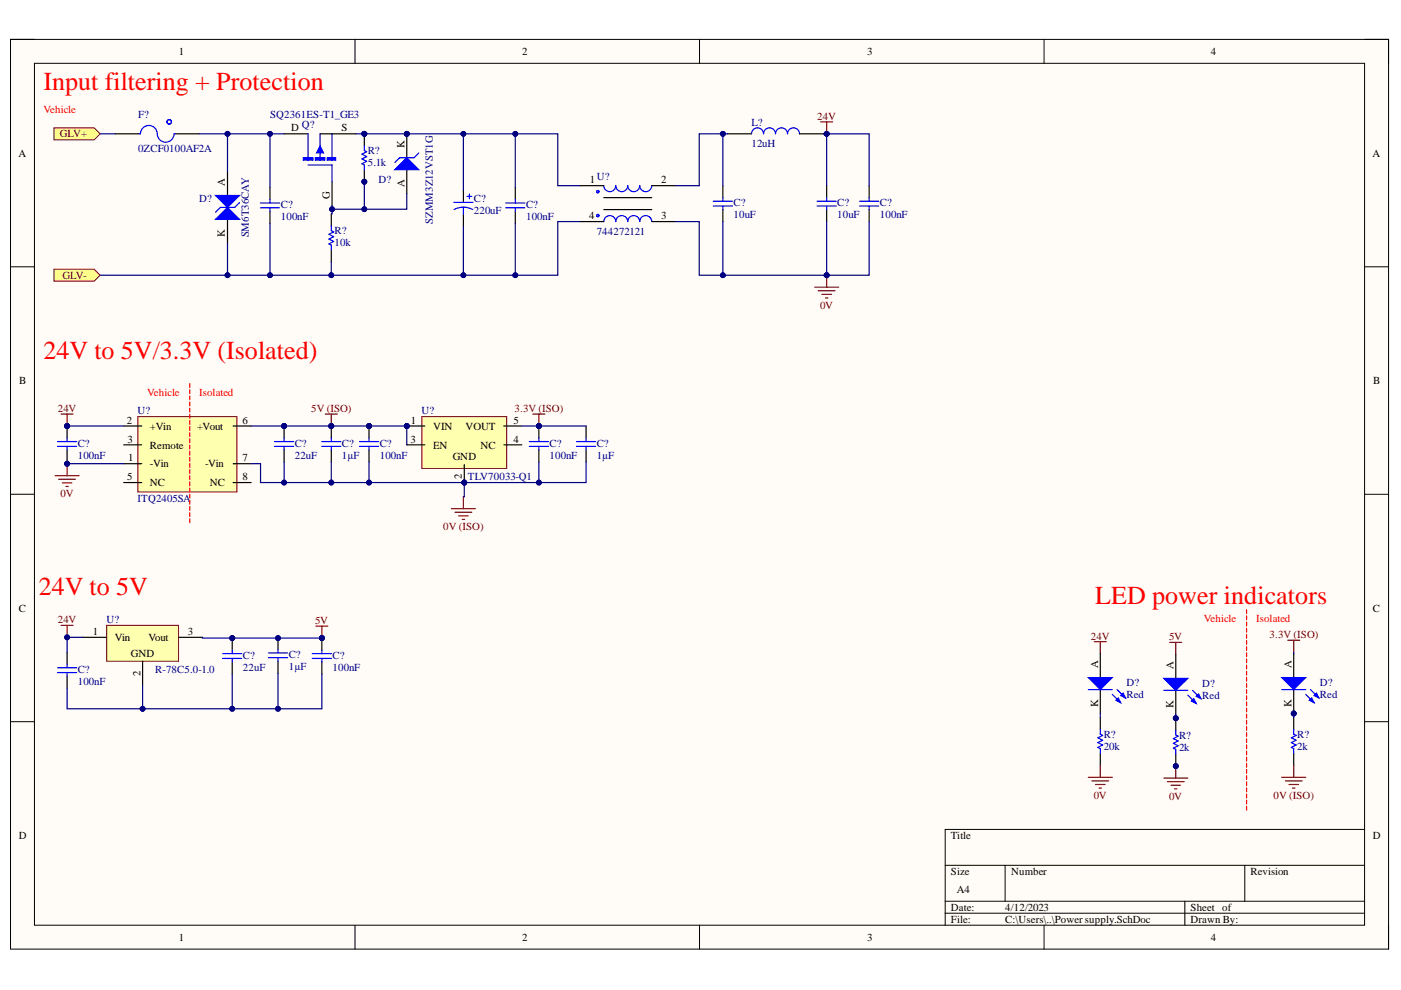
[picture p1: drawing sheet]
<svg xmlns="http://www.w3.org/2000/svg" width="297mm" height="210mm" viewBox="0 0 297 210" stroke-linecap="round" stroke-linejoin="round" font-family="sans-serif">
<path d="M2.2 8.4h292.2v192.8h-292.2z" fill-rule="evenodd" fill="#fffcf8"/>
<path d="M2.2 8.4h292.2v192.8h-292.2z" fill="none" stroke="#000" stroke-width=".21"/>
<path d="M7.3 13.4h282v182.8h-282z" fill-rule="evenodd" fill="#fffcf8"/>
<g fill="none" stroke="#000" stroke-width=".21">
<path d="M2.2 8.3h5.1M7.3 13.4h282v182.8h-282zM75.3 8.3v5.1M148.3 8.3v5.1M221.4 8.4v5M289.3 8.4h5.1v5M2.2 56.6h5.1M289.3 56.6h5.1M2.2 104.8h5.1M289.3 104.8h5.1M2.2 153h5.1M289.3 153h5.1"/>
<path d="M289.3 175.9h-88.9v20.3M75.3 196.2v5M148.3 196.2v5M200.4 183.5h88.9M200.4 191.1h88.9M200.4 193.6h88.9M213.1 183.5v7.6M221.4 196.2v5M251.2 191.1v5.1M263.9 183.5v7.6M294.4 196.2v5"/>
</g>
<path d="M60.2 95.4v2.5M70.2 95.4v2.5M78.2 95.4v2.5M114.3 95.4v2.5M124.3 90.3v2.6M124.3 95.4v2.5" fill="none" stroke="#000" stroke-width=".25"/>
<g fill="none" stroke="#00f" stroke-width=".25">
<path d="M58.2 93.6h4.1M58.2 94.6h4.1M60.2 94.6v.8M68.2 93.6h4.1M68.2 94.6h4.1M70.2 94.6v.8M76.2 93.6h4.1M76.2 94.6h4.1M78.2 94.6v.8M112.2 93.6h4.1M112.2 94.6h4.1M114.3 94.6v.8"/>
<path d="M122.2 93.6h4.1M122.2 94.6h4.1M124.3 92.9v.7M124.3 94.6v.8"/>
</g>
<path d="M69 87.8h2.5M70.2 87.8v2.5M113 87.8h2.5M114.3 87.8v2.5M95.7 107.9h5.1M96.5 108.6h3.5M97.2 109.4h2.1M98 110.1h.5M98.2 105.3v2.6" fill="none" stroke="#800000" stroke-width=".25"/>
<path d="M89.4 88.3h18v11h-18z" fill-rule="evenodd" fill="#ffffb0"/>
<path d="M89.4 88.3h18v11h-18z" fill="none" stroke="#800000" stroke-width=".21"/>
<path d="M86.2 94.3h3.9M86.2 90.3h3.9M106.8 94.3h3.8M106.8 90.3h3.8" fill="none" stroke="#000" stroke-width=".25"/>
<path d="M29.2 88.3h21v16h-21z" fill-rule="evenodd" fill="#ffffb0"/>
<path d="M29.2 88.3h21v16h-21z" fill="none" stroke="#800000" stroke-width=".21"/>
<path d="M48.2 36.4v5M48.2 46.5v5.1M26.2 98.3h3.8M26.2 90.3h3.8M26.2 94.3h3.8M49.4 98.3h3.8M49.4 90.3h3.8M26.2 102.3h3.8M49.4 102.3h3.8" fill="none" stroke="#000" stroke-width=".25"/>
<path d="M45.7 41.4h5.1l-2.6 2.6z" fill="#00f"/>
<path d="M45.7 41.4h5.1l-2.6 2.6zM50.8 43l-1 1h-3.1l-1 1" fill="none" stroke="#00f" stroke-width=".25"/>
<path d="M45.7 46.5l2.5-2.5 2.6 2.5z" fill="#00f"/>
<path d="M45.7 46.5l2.5-2.5 2.6 2.5z" fill="none" stroke="#00f" stroke-width=".25"/>
<path d="M11.4 27.1h8.6l1.2 1.3-1.2 1.2h-8.6z" fill-rule="evenodd" fill="#ffff80"/>
<path d="M11.4 27.1h8.6l1.2 1.3-1.2 1.2h-8.6z" fill="none" stroke="#800000" stroke-width=".21"/>
<path d="M11.4 57.1h8.6l1.2 1.3-1.2 1.2h-8.6z" fill-rule="evenodd" fill="#ffff80"/>
<path d="M11.4 57.1h8.6l1.2 1.3-1.2 1.2h-8.6z" fill="none" stroke="#800000" stroke-width=".21"/>
<path d="M24.5 28.4h5M37.2 28.4h5M57.2 39.7v2.6M60.2 28.4h5.1M70.4 28.4h5.1M70.4 38.5v5.1M57.2 44.8v2.6" fill="none" stroke="#000" stroke-width=".25"/>
<g fill="none" stroke="#00f" stroke-width=".25">
<path d="M29.5 28.4h.3M29.8 28.3a1.78 1.78 0 0 1 1.8-1.7 1.78 1.78 0 0 1 1.7 1.8 1.78 1.78 0 0 0 1.8 1.8 1.78 1.78 0 0 0 1.8-1.8M36.9 28.4h.3M65.3 35h5.1v3.5M65.3 28.4v5.6M67.9 28.4v5.6M70.4 28.4v5.6M55.2 43h4.1M55.2 44.1h4.1M57.2 42.3v.7M57.2 44.1v.7"/>
<circle cx="35.9" cy="25.8" r=".48"/>
</g>
<path d="M69.4 33.5h1.8v.5h-1.8z" fill-rule="evenodd" fill="#00f"/>
<path d="M69.4 33.5h1.8v.5h-1.8z" fill="none" stroke="#00f" stroke-width=".25"/>
<path d="M67.9 28.4h2.5" fill="none" stroke="#000" stroke-width=".25"/>
<path d="M67.9 30.9l.7 1.5h-1.5z" fill="#00f"/>
<path d="M67.9 30.9l.7 1.5h-1.5z" fill="none" stroke="#00f" stroke-width=".21"/>
<path d="M66.8 33.5h2.1v.5h-2.1z" fill-rule="evenodd" fill="#00f"/>
<path d="M66.8 33.5h2.1v.5h-2.1z" fill="none" stroke="#00f" stroke-width=".25"/>
<path d="M64.3 33.5h2v.5h-2z" fill-rule="evenodd" fill="#00f"/>
<path d="M64.3 33.5h2v.5h-2zM70.2 47.9v1l.6 .3-1.1 .5 1.1 .5-1.1 .5 1.1 .5-1.1 .5 .5 .3v1" fill="none" stroke="#00f" stroke-width=".25"/>
<path d="M70.2 53v2.5" fill="none" stroke="#000" stroke-width=".25"/>
<circle cx="77.2" cy="38.5" r=".51" fill="#000080"/>
<circle cx="77.2" cy="38.5" r=".51" fill="none" stroke="#000080" stroke-width=".21"/>
<path d="M77.2 36v2.5" fill="none" stroke="#000" stroke-width=".25"/>
<circle cx="77.2" cy="38.5" r=".51" fill="#000080"/>
<circle cx="77.2" cy="38.5" r=".51" fill="none" stroke="#000080" stroke-width=".21"/>
<path d="M77.2 30.9v1l.5 .3-1 .5 1 .5-1 .5 1 .5-1 .5 .5 .3v1" fill="none" stroke="#00f" stroke-width=".25"/>
<path d="M86.2 36v5.1" fill="none" stroke="#000" stroke-width=".25"/>
<path d="M83.7 36l2.5-2.5 2.6 2.5z" fill="#00f"/>
<g fill="none" stroke="#00f" stroke-width=".25">
<path d="M83.7 36l2.5-2.5 2.6 2.5zM84.7 33.5l-1 1M88.8 32.4l-1 1.1M128 39.4a1.27 1.27 0 0 0 1.3 1.2 1.27 1.27 0 0 0 1.3-1.2 1.27 1.27 0 0 0 1.2 1.2 1.27 1.27 0 0 0 1.3-1.2 1.27 1.27 0 0 0 1.3 1.2 1.27 1.27 0 0 0 1.2-1.2 1.27 1.27 0 0 0 1.3 1.2 1.27 1.27 0 0 0 1.3-1.2M159.3 28.4a1.27 1.27 0 0 1 1.3-1.3 1.27 1.27 0 0 1 1.3 1.3 1.27 1.27 0 0 1 1.3-1.3 1.27 1.27 0 0 1 1.2 1.3 1.27 1.27 0 0 1 1.3-1.3 1.27 1.27 0 0 1 1.3 1.3 1.27 1.27 0 0 1 1.2-1.3 1.27 1.27 0 0 1 1.3 1.3M96.2 42.9h4.1M98.2 43.9l1.3 .2 .7 .3M98.2 43.9l-1.2 .2-.7 .3M98.2 43.9v1.5M99 41.6h1M99.5 41.1v1M107.2 43h4.1"/>
<path d="M107.2 44.1h4.1M109.3 42.3v.7M109.3 44.1v.7M128 47a1.27 1.27 0 0 1 1.3-1.3 1.27 1.27 0 0 1 1.3 1.3 1.27 1.27 0 0 1 1.2-1.3 1.27 1.27 0 0 1 1.3 1.3 1.27 1.27 0 0 1 1.3-1.3 1.27 1.27 0 0 1 1.2 1.3 1.27 1.27 0 0 1 1.3-1.3 1.27 1.27 0 0 1 1.3 1.3M151.2 42.7h4.1M151.2 43.7h4.1M153.3 41.9v.8M153.3 43.7v.7M173.2 42.7h4.1M173.2 43.7h4.1M175.3 41.9v.8M175.3 43.7v.7"/>
<circle cx="126.7" cy="40.6" r=".24"/>
<circle cx="126.7" cy="45.7" r=".24"/>
</g>
<g fill="none" stroke="#000" stroke-width=".25">
<path d="M109.3 39.7v2.6M122.9 39.4h5.1M138.2 39.4h5.1M153.3 39.4v2.5M154.3 28.4h5M169.5 28.4h5.1M175.3 39.4v2.5M98.2 40.4v2.5M98.2 45.4v2.6M109.3 44.8v2.6M122.9 47h5.1M128 41.9h10.2"/>
<path d="M128 44.4h10.2M138.2 47h5.1M153.3 44.4v2.6M175.3 44.4v2.6"/>
</g>
<path d="M174 25.8h2.5M175.3 25.8v2.6" fill="none" stroke="#800000" stroke-width=".25"/>
<circle cx="175.3" cy="28.4" r=".51" fill="#000080"/>
<circle cx="175.3" cy="28.4" r=".51" fill="none" stroke="#000080" stroke-width=".21"/>
<path d="M175.3 58.4v2.5M172.7 60.9h5.1M173.5 61.7h3.5M174.3 62.4h2M175 63.2h.5" fill="none" stroke="#800000" stroke-width=".25"/>
<circle cx="175.3" cy="58.4" r=".51" fill="#000080"/>
<circle cx="175.3" cy="58.4" r=".51" fill="none" stroke="#000080" stroke-width=".21"/>
<path d="M14.2 98.3v2.6M11.7 100.9h5.1M12.4 101.6h3.6M13.2 102.4h2M14 103.1h.5" fill="none" stroke="#800000" stroke-width=".25"/>
<circle cx="14.2" cy="98.3" r=".51" fill="#000080"/>
<circle cx="14.2" cy="98.3" r=".51" fill="none" stroke="#000080" stroke-width=".21"/>
<path d="M184.3 39.4v2.5M184.3 44.4v2.6M14.2 95.4v2.5M233.3 138.6v5.1M233.3 146.2v5.1M233.3 152.1v2.6M233.3 159.7v2.6M274.3 159.7v2.6" fill="none" stroke="#000" stroke-width=".25"/>
<path d="M182.2 42.7h4.1M182.2 43.7h4.1M184.3 41.9v.8M184.3 43.7v.7M12.2 93.6h4.1M12.2 94.6h4.1M14.2 94.6v.8M233.3 154.7v1l.5 .2-1 .5 1 .5-1 .6 1 .5-1 .5 .5 .2v1M274.3 154.7v1l.5 .2-1 .5 1 .5-1 .6 1 .5-1 .5 .5 .2v1" fill="none" stroke="#00f" stroke-width=".25"/>
<g fill="none" stroke="#f00" stroke-width=".25">
<path d="M40.2 81.3v.8M40.2 82.6v.8M40.2 83.9v.9M40.2 85.2v.9M40.2 86.5v.9M40.2 87.8v.9M40.2 89.2v.8M40.2 90.5v.8M40.2 91.8v.8M40.2 93.1v.8M40.2 94.4v.8M40.2 95.7v.8"/>
<path d="M40.2 97v.8M40.2 98.3v.8M40.2 99.6v.8M40.2 100.9v.8M40.2 102.2v.8M40.2 103.5v.8M40.2 104.8v.8M40.2 106.1v.8M40.2 107.4v.8M40.2 108.7v.8M40.2 110v.8M264.3 129.3v.8"/>
<path d="M264.3 130.6v.8M264.3 131.9v.8M264.3 133.2v.8M264.3 134.5v.8M264.3 135.8v.8M264.3 137.1v.8M264.3 138.4v.8M264.3 139.7v.8M264.3 141v.8M264.3 142.3v.8M264.3 143.6v.8M264.3 144.9v.8"/>
<path d="M264.3 146.2v.8M264.3 147.5v.8M264.3 148.8v.8M264.3 150.1v.8M264.3 151.4v.8M264.3 152.7v.8M264.3 154v.8M264.3 155.3v.9M264.3 156.6v.9M264.3 157.9v.9M264.3 159.2v.9M264.3 160.5v.9"/>
<path d="M264.3 161.8v.9M264.3 163.1v.9M264.3 164.5v.8M264.3 165.8v.8M264.3 167.1v.8M264.3 168.4v.8M264.3 169.7v.8M264.3 171v.8"/>
</g>
<g fill="none" stroke="#800000" stroke-width=".25">
<path d="M232 136h2.5M233.3 136v2.6M273 135.8h2.6M274.3 135.8v2.5M230.7 164.8h5.1M231.5 165.6h3.6M232.3 166.3h2M233 167.1h.5M233.3 162.3v2.5M271.7 164.8h5.1M272.5 165.6h3.6M273.3 166.3h2"/>
<path d="M274 167.1h.6M274.3 162.3v2.5"/>
</g>
<path d="M230.7 143.7h5.1l-2.5 2.5z" fill="#00f"/>
<path d="M230.7 143.7h5.1l-2.5 2.5zM235.8 147.2l1.8 1.8M236.8 146.2l1.8 1.8" fill="none" stroke="#00f" stroke-width=".25"/>
<path d="M236.6 148.5l.5-.5 .5 1z" fill="#00f"/>
<path d="M236.6 148.5l.5-.5 .5 1z" fill="none" stroke="#00f" stroke-width=".25"/>
<path d="M237.6 147.5l.5-.5 .5 1z" fill="#00f"/>
<path d="M230.7 146.2h5.1M237.6 147.5l.5-.5 .5 1z" fill="none" stroke="#00f" stroke-width=".25"/>
<path d="M274.3 138.6v5.1M274.3 146.2v5.1" fill="none" stroke="#000" stroke-width=".25"/>
<path d="M271.7 143.7h5.1l-2.5 2.5z" fill="#00f"/>
<path d="M271.7 143.7h5.1l-2.5 2.5zM276.8 147.2l1.8 1.8M277.8 146.2l1.8 1.8" fill="none" stroke="#00f" stroke-width=".25"/>
<path d="M277.6 148.5l.5-.5 .5 1z" fill="#00f"/>
<path d="M277.6 148.5l.5-.5 .5 1z" fill="none" stroke="#00f" stroke-width=".25"/>
<path d="M278.6 147.5l.5-.5 .5 1z" fill="#00f"/>
<path d="M271.7 146.2h5.1M278.6 147.5l.5-.5 .5 1z" fill="none" stroke="#00f" stroke-width=".25"/>
<circle cx="49.2" cy="135.3" r=".51" fill="#000080"/>
<circle cx="49.2" cy="135.3" r=".51" fill="none" stroke="#000080" stroke-width=".21"/>
<path d="M49.2 135.3v2.5M49.2 140.4v2.5" fill="none" stroke="#000" stroke-width=".25"/>
<circle cx="49.2" cy="135.3" r=".51" fill="#000080"/>
<circle cx="49.2" cy="135.3" r=".51" fill="none" stroke="#000080" stroke-width=".21"/>
<path d="M47.2 138.6h4.1M47.2 139.6h4.1M49.2 137.8v.8M49.2 139.6v.8M56.9 138.4h4.1M56.9 139.4h4.1M58.9 137.7v.7M58.9 139.4v.8" fill="none" stroke="#00f" stroke-width=".25"/>
<path d="M58.9 135.1v2.6M58.9 140.2v2.5" fill="none" stroke="#000" stroke-width=".25"/>
<circle cx="68.2" cy="135.3" r=".51" fill="#000080"/>
<circle cx="68.2" cy="135.3" r=".51" fill="none" stroke="#000080" stroke-width=".21"/>
<path d="M68.2 135.3v2.5M68.2 140.4v2.5" fill="none" stroke="#000" stroke-width=".25"/>
<circle cx="68.2" cy="135.3" r=".51" fill="#000080"/>
<circle cx="68.2" cy="135.3" r=".51" fill="none" stroke="#000080" stroke-width=".21"/>
<path d="M66.2 138.6h4.1M66.2 139.6h4.1M68.2 137.8v.8M68.2 139.6v.8" fill="none" stroke="#00f" stroke-width=".25"/>
<path d="M67 132.8h2.5M68.2 132.8v2.5" fill="none" stroke="#800000" stroke-width=".25"/>
<circle cx="68.2" cy="135.3" r=".51" fill="#000080"/>
<circle cx="68.2" cy="135.3" r=".51" fill="none" stroke="#000080" stroke-width=".21"/>
<path d="M22.6 132.6h15.3v7.6h-15.3z" fill-rule="evenodd" fill="#ffffb0"/>
<path d="M22.6 132.6h15.3v7.6h-15.3z" fill="none" stroke="#800000" stroke-width=".21"/>
<path d="M14.2 138.3v2.5M17.5 135.1h5.1M37.9 135.1h5M14.2 143.4v2.5M30.2 140.2v5.1" fill="none" stroke="#000" stroke-width=".25"/>
<path d="M12.2 141.6h4.1M12.2 142.6h4.1M14.2 140.8v.8M14.2 142.6v.8" fill="none" stroke="#00f" stroke-width=".25"/>
<path d="M13 87.8h2.5M14.2 87.8v2.5M13 132.6h2.5M14.2 132.6v2.5" fill="none" stroke="#800000" stroke-width=".25"/>
<circle cx="14.2" cy="135.1" r=".51" fill="#000080"/>
<circle cx="14.2" cy="135.1" r=".51" fill="none" stroke="#000080" stroke-width=".21"/>
<path d="M60.2 90.3h26v4M70.2 97.9v4.4" fill="none" stroke="#000080" stroke-width=".25"/>
<circle cx="70.2" cy="102.3" r=".51" fill="#000080"/>
<circle cx="70.2" cy="102.3" r=".51" fill="none" stroke="#000080" stroke-width=".21"/>
<path d="M114.3 97.9v4.4h10v-4.4" fill="none" stroke="#000080" stroke-width=".25"/>
<circle cx="114.3" cy="102.3" r=".51" fill="#000080"/>
<circle cx="114.3" cy="102.3" r=".51" fill="none" stroke="#000080" stroke-width=".21"/>
<path d="M53.2 98.3h2v4h5M53.2 90.3h7M98.4 102.3v3h-.2" fill="none" stroke="#000080" stroke-width=".25"/>
<circle cx="60.2" cy="102.3" r=".51" fill="#000080"/>
<circle cx="60.2" cy="102.3" r=".51" fill="none" stroke="#000080" stroke-width=".21"/>
<path d="M48.2 51.6v6.8h-27M110.6 90.3h13.7" fill="none" stroke="#000080" stroke-width=".25"/>
<circle cx="48.2" cy="58.4" r=".51" fill="#000080"/>
<circle cx="48.2" cy="58.4" r=".51" fill="none" stroke="#000080" stroke-width=".21"/>
<path d="M57.2 47.4v11h-9" fill="none" stroke="#000080" stroke-width=".25"/>
<circle cx="48.2" cy="58.4" r=".51" fill="#000080"/>
<circle cx="48.2" cy="58.4" r=".51" fill="none" stroke="#000080" stroke-width=".21"/>
<circle cx="57.2" cy="58.4" r=".51" fill="#000080"/>
<circle cx="57.2" cy="58.4" r=".51" fill="none" stroke="#000080" stroke-width=".21"/>
<path d="M21.2 28.4h3.3M70.2 55.5v2.9h-13" fill="none" stroke="#000080" stroke-width=".25"/>
<circle cx="70.2" cy="58.4" r=".51" fill="#000080"/>
<circle cx="70.2" cy="58.4" r=".51" fill="none" stroke="#000080" stroke-width=".21"/>
<circle cx="57.2" cy="58.4" r=".51" fill="#000080"/>
<circle cx="57.2" cy="58.4" r=".51" fill="none" stroke="#000080" stroke-width=".21"/>
<path d="M77.2 38.4v6h-6.8" fill="none" stroke="#000080" stroke-width=".25"/>
<circle cx="77.2" cy="38.5" r=".51" fill="#000080"/>
<circle cx="77.2" cy="38.5" r=".51" fill="none" stroke="#000080" stroke-width=".21"/>
<circle cx="77.2" cy="44.4" r=".51" fill="#000080"/>
<circle cx="77.2" cy="44.4" r=".51" fill="none" stroke="#000080" stroke-width=".21"/>
<path d="M60.2 28.4h-3v11.3" fill="none" stroke="#000080" stroke-width=".25"/>
<circle cx="57.2" cy="28.4" r=".51" fill="#000080"/>
<circle cx="57.2" cy="28.4" r=".51" fill="none" stroke="#000080" stroke-width=".21"/>
<path d="M48.2 28.4v8" fill="none" stroke="#000080" stroke-width=".25"/>
<circle cx="48.2" cy="28.4" r=".51" fill="#000080"/>
<circle cx="48.2" cy="28.4" r=".51" fill="none" stroke="#000080" stroke-width=".21"/>
<path d="M77.2 28.4h9M86.2 41.1v3.3h-9" fill="none" stroke="#000080" stroke-width=".25"/>
<circle cx="77.2" cy="44.4" r=".51" fill="#000080"/>
<circle cx="77.2" cy="44.4" r=".51" fill="none" stroke="#000080" stroke-width=".21"/>
<path d="M86.2 28.4h12v12" fill="none" stroke="#000080" stroke-width=".25"/>
<circle cx="98.2" cy="28.4" r=".51" fill="#000080"/>
<circle cx="98.2" cy="28.4" r=".51" fill="none" stroke="#000080" stroke-width=".21"/>
<path d="M109.3 28.4v11.3" fill="none" stroke="#000080" stroke-width=".25"/>
<circle cx="109.3" cy="28.4" r=".51" fill="#000080"/>
<circle cx="109.3" cy="28.4" r=".51" fill="none" stroke="#000080" stroke-width=".21"/>
<path d="M98.2 48v10.4" fill="none" stroke="#000080" stroke-width=".25"/>
<circle cx="98.2" cy="58.4" r=".51" fill="#000080"/>
<circle cx="98.2" cy="58.4" r=".51" fill="none" stroke="#000080" stroke-width=".21"/>
<path d="M122.9 47h-4.6v11.4h-9" fill="none" stroke="#000080" stroke-width=".25"/>
<circle cx="109.3" cy="58.4" r=".51" fill="#000080"/>
<circle cx="109.3" cy="58.4" r=".51" fill="none" stroke="#000080" stroke-width=".21"/>
<path d="M153.3 47v11.4" fill="none" stroke="#000080" stroke-width=".25"/>
<circle cx="153.3" cy="58.4" r=".51" fill="#000080"/>
<circle cx="153.3" cy="58.4" r=".51" fill="none" stroke="#000080" stroke-width=".21"/>
<path d="M175.3 47v11.4" fill="none" stroke="#000080" stroke-width=".25"/>
<circle cx="175.3" cy="58.4" r=".51" fill="#000080"/>
<circle cx="175.3" cy="58.4" r=".51" fill="none" stroke="#000080" stroke-width=".21"/>
<path d="M143.3 39.4h5v-11h5v11" fill="none" stroke="#000080" stroke-width=".25"/>
<circle cx="153.3" cy="28.4" r=".51" fill="#000080"/>
<circle cx="153.3" cy="28.4" r=".51" fill="none" stroke="#000080" stroke-width=".21"/>
<path d="M175.3 39.4v-11h9v11" fill="none" stroke="#000080" stroke-width=".25"/>
<circle cx="175.3" cy="28.4" r=".51" fill="#000080"/>
<circle cx="175.3" cy="28.4" r=".51" fill="none" stroke="#000080" stroke-width=".21"/>
<path d="M174.6 28.4h.7" fill="none" stroke="#000080" stroke-width=".25"/>
<circle cx="175.3" cy="28.4" r=".51" fill="#000080"/>
<circle cx="175.3" cy="28.4" r=".51" fill="none" stroke="#000080" stroke-width=".21"/>
<path d="M153.3 28.4h1" fill="none" stroke="#000080" stroke-width=".25"/>
<circle cx="153.3" cy="28.4" r=".51" fill="#000080"/>
<circle cx="153.3" cy="28.4" r=".51" fill="none" stroke="#000080" stroke-width=".21"/>
<path d="M42.2 28.4h15" fill="none" stroke="#000080" stroke-width=".25"/>
<circle cx="57.2" cy="28.4" r=".51" fill="#000080"/>
<circle cx="57.2" cy="28.4" r=".51" fill="none" stroke="#000080" stroke-width=".21"/>
<circle cx="48.2" cy="28.4" r=".51" fill="#000080"/>
<circle cx="48.2" cy="28.4" r=".51" fill="none" stroke="#000080" stroke-width=".21"/>
<path d="M109.3 47.4v11h-39.1" fill="none" stroke="#000080" stroke-width=".25"/>
<circle cx="70.2" cy="58.4" r=".51" fill="#000080"/>
<circle cx="70.2" cy="58.4" r=".51" fill="none" stroke="#000080" stroke-width=".21"/>
<circle cx="98.2" cy="58.4" r=".51" fill="#000080"/>
<circle cx="98.2" cy="58.4" r=".51" fill="none" stroke="#000080" stroke-width=".21"/>
<circle cx="109.3" cy="58.4" r=".51" fill="#000080"/>
<circle cx="109.3" cy="58.4" r=".51" fill="none" stroke="#000080" stroke-width=".21"/>
<path d="M98.2 28.4h20.1v11h4.6M70.4 43.6v1.8h-.2" fill="none" stroke="#000080" stroke-width=".25"/>
<circle cx="109.3" cy="28.4" r=".51" fill="#000080"/>
<circle cx="109.3" cy="28.4" r=".51" fill="none" stroke="#000080" stroke-width=".21"/>
<circle cx="98.2" cy="28.4" r=".51" fill="#000080"/>
<circle cx="98.2" cy="28.4" r=".51" fill="none" stroke="#000080" stroke-width=".21"/>
<path d="M143.3 47h5v11.4h36v-11.4" fill="none" stroke="#000080" stroke-width=".25"/>
<circle cx="153.3" cy="58.4" r=".51" fill="#000080"/>
<circle cx="153.3" cy="58.4" r=".51" fill="none" stroke="#000080" stroke-width=".21"/>
<circle cx="175.3" cy="58.4" r=".51" fill="#000080"/>
<circle cx="175.3" cy="58.4" r=".51" fill="none" stroke="#000080" stroke-width=".21"/>
<path d="M14.2 90.3h12M14.2 98.3h12" fill="none" stroke="#000080" stroke-width=".25"/>
<circle cx="14.2" cy="98.3" r=".51" fill="#000080"/>
<circle cx="14.2" cy="98.3" r=".51" fill="none" stroke="#000080" stroke-width=".21"/>
<path d="M14.2 97.9v.4" fill="none" stroke="#000080" stroke-width=".25"/>
<circle cx="14.2" cy="98.3" r=".51" fill="#000080"/>
<circle cx="14.2" cy="98.3" r=".51" fill="none" stroke="#000080" stroke-width=".21"/>
<path d="M78.2 102.3h36.1M233.3 151.3v.8" fill="none" stroke="#000080" stroke-width=".25"/>
<circle cx="78.2" cy="102.3" r=".51" fill="#000080"/>
<circle cx="78.2" cy="102.3" r=".51" fill="none" stroke="#000080" stroke-width=".21"/>
<circle cx="114.3" cy="102.3" r=".51" fill="#000080"/>
<circle cx="114.3" cy="102.3" r=".51" fill="none" stroke="#000080" stroke-width=".21"/>
<path d="M60.2 97.9v4.4h18v-4.4" fill="none" stroke="#000080" stroke-width=".25"/>
<circle cx="60.2" cy="102.3" r=".51" fill="#000080"/>
<circle cx="60.2" cy="102.3" r=".51" fill="none" stroke="#000080" stroke-width=".21"/>
<circle cx="70.2" cy="102.3" r=".51" fill="#000080"/>
<circle cx="70.2" cy="102.3" r=".51" fill="none" stroke="#000080" stroke-width=".21"/>
<circle cx="78.2" cy="102.3" r=".51" fill="#000080"/>
<circle cx="78.2" cy="102.3" r=".51" fill="none" stroke="#000080" stroke-width=".21"/>
<path d="M274.3 138.3v.3M30.2 145.3v5" fill="none" stroke="#000080" stroke-width=".25"/>
<circle cx="30.2" cy="150.3" r=".51" fill="#000080"/>
<circle cx="30.2" cy="150.3" r=".51" fill="none" stroke="#000080" stroke-width=".21"/>
<path d="M17.5 135.1h-3.3v3.2" fill="none" stroke="#000080" stroke-width=".25"/>
<circle cx="14.2" cy="135.1" r=".51" fill="#000080"/>
<circle cx="14.2" cy="135.1" r=".51" fill="none" stroke="#000080" stroke-width=".21"/>
<path d="M14.2 145.9v4.4h44.7" fill="none" stroke="#000080" stroke-width=".25"/>
<circle cx="30.2" cy="150.3" r=".51" fill="#000080"/>
<circle cx="30.2" cy="150.3" r=".51" fill="none" stroke="#000080" stroke-width=".21"/>
<circle cx="49.2" cy="150.3" r=".51" fill="#000080"/>
<circle cx="49.2" cy="150.3" r=".51" fill="none" stroke="#000080" stroke-width=".21"/>
<circle cx="58.9" cy="150.3" r=".51" fill="#000080"/>
<circle cx="58.9" cy="150.3" r=".51" fill="none" stroke="#000080" stroke-width=".21"/>
<path d="M49.2 142.9v7.4" fill="none" stroke="#000080" stroke-width=".25"/>
<circle cx="49.2" cy="150.3" r=".51" fill="#000080"/>
<circle cx="49.2" cy="150.3" r=".51" fill="none" stroke="#000080" stroke-width=".21"/>
<path d="M42.9 135.1v.2h25.3" fill="none" stroke="#000080" stroke-width=".25"/>
<circle cx="68.2" cy="135.3" r=".51" fill="#000080"/>
<circle cx="68.2" cy="135.3" r=".51" fill="none" stroke="#000080" stroke-width=".21"/>
<circle cx="58.9" cy="135.3" r=".51" fill="#000080"/>
<circle cx="58.9" cy="135.3" r=".51" fill="none" stroke="#000080" stroke-width=".21"/>
<circle cx="49.2" cy="135.3" r=".51" fill="#000080"/>
<circle cx="49.2" cy="135.3" r=".51" fill="none" stroke="#000080" stroke-width=".21"/>
<path d="M58.9 142.7v7.6h9.3v-7.4" fill="none" stroke="#000080" stroke-width=".25"/>
<circle cx="58.9" cy="150.3" r=".51" fill="#000080"/>
<circle cx="58.9" cy="150.3" r=".51" fill="none" stroke="#000080" stroke-width=".21"/>
<path d="M58.9 135.1v.2" fill="none" stroke="#000080" stroke-width=".25"/>
<circle cx="58.9" cy="135.3" r=".51" fill="#000080"/>
<circle cx="58.9" cy="135.3" r=".51" fill="none" stroke="#000080" stroke-width=".21"/>
<path d="M246.7 165h5.1M247.5 165.7h3.6M248.3 166.5h2M249 167.3h.5M249.3 162.4v2.6" fill="none" stroke="#800000" stroke-width=".25"/>
<circle cx="249.3" cy="162.4" r=".51" fill="#000080"/>
<circle cx="249.3" cy="162.4" r=".51" fill="none" stroke="#000080" stroke-width=".21"/>
<path d="M248 136.2h2.6M249.3 136.2v2.6" fill="none" stroke="#800000" stroke-width=".25"/>
<path d="M249.3 138.8v5M249.3 146.4v5" fill="none" stroke="#000" stroke-width=".25"/>
<path d="M246.7 143.8h5.1l-2.5 2.6z" fill="#00f"/>
<path d="M246.7 143.8h5.1l-2.5 2.6zM251.8 147.4l1.8 1.8M252.8 146.4l1.8 1.7" fill="none" stroke="#00f" stroke-width=".25"/>
<path d="M252.6 148.6l.5-.5 .5 1.1z" fill="#00f"/>
<path d="M252.6 148.6l.5-.5 .5 1.1z" fill="none" stroke="#00f" stroke-width=".25"/>
<path d="M253.6 147.6l.5-.5 .5 1z" fill="#00f"/>
<path d="M246.7 146.4h5.1M253.6 147.6l.5-.5 .5 1z" fill="none" stroke="#00f" stroke-width=".25"/>
<path d="M249.3 151.4v.9" fill="none" stroke="#000080" stroke-width=".25"/>
<circle cx="249.3" cy="152.3" r=".51" fill="#000080"/>
<circle cx="249.3" cy="152.3" r=".51" fill="none" stroke="#000080" stroke-width=".21"/>
<circle cx="249.3" cy="152.3" r=".51" fill="#000080"/>
<circle cx="249.3" cy="152.3" r=".51" fill="none" stroke="#000080" stroke-width=".21"/>
<circle cx="249.3" cy="162.4" r=".51" fill="#000080"/>
<circle cx="249.3" cy="162.4" r=".51" fill="none" stroke="#000080" stroke-width=".21"/>
<path d="M249.3 152.3v2.5" fill="none" stroke="#000" stroke-width=".25"/>
<circle cx="249.3" cy="152.3" r=".51" fill="#000080"/>
<circle cx="249.3" cy="152.3" r=".51" fill="none" stroke="#000080" stroke-width=".21"/>
<path d="M249.3 159.9v2.5" fill="none" stroke="#000" stroke-width=".25"/>
<circle cx="249.3" cy="162.4" r=".51" fill="#000080"/>
<circle cx="249.3" cy="162.4" r=".51" fill="none" stroke="#000080" stroke-width=".21"/>
<path d="M249.3 154.8v1l.5 .3-1 .5 1 .5-1 .5 1 .5-1 .5 .5 .3v1" fill="none" stroke="#00f" stroke-width=".25"/>
<text font-size="6" fill="#000080" x="85.7" y="32">PID?0K</text>
<g font-size="5.5" fill="#f00">
<text x="9.2" y="19.2">Input filtering + Protection</text>
<text x="9.2" y="76.2">24V to 5V/3.3V (Isolated)</text>
<text x="8.2" y="126.1">24V to 5V</text>
<text x="232.2" y="128.2">LED power indicators</text>
</g>
<text font-size="4.9" fill="#000080" x="97.7" y="101.5">PIU?02</text>
<g font-size="3.5" fill="#000080">
<text x="76.6" y="30.3">PIR?02</text>
<text x="69.5" y="47.2">PIR?02</text>
<text x="13.4" y="92.4">PIC?02</text>
<text x="59.6" y="92.4">PIC?02</text>
<text x="69.5" y="92.4">PIC?02</text>
<text x="77.6" y="92.4">PIC?02</text>
<text x="113.6" y="92.4">PIC?02</text>
<text x="273.8" y="154.1">PIR?02</text>
</g>
<g font-size="2.3">
<text x="37.9" y="11.7">1</text>
<text x="110.7" y="11.7">2</text>
<text x="183.9" y="11.7">3</text>
<text x="256.7" y="11.7">4</text>
<text x="61.7" y="27.9">D</text>
<text x="72.4" y="27.9">S</text>
<text x="3.9" y="33.3">A</text>
<text x="85.8" y="31.4" transform="rotate(-90 85.8 31.4)">K</text>
<text x="291" y="33.3">A</text>
<text x="47.7" y="39.4" transform="rotate(-90 47.7 39.4)">A</text>
<text x="85.8" y="39.6" transform="rotate(-90 85.8 39.6)">A</text>
<text x="125.1" y="38.9">1</text>
<text x="140.2" y="38.9">2</text>
<text x="69.9" y="42.2" transform="rotate(-90 69.9 42.2)">G</text>
<text x="124.9" y="46.5">4</text>
<text x="140.2" y="46.5">3</text>
<text x="47.7" y="50.2" transform="rotate(-90 47.7 50.2)">K</text>
<text x="4.1" y="81.4">B</text>
<text x="291.2" y="81.4">B</text>
<text x="26.9" y="89.8">2</text>
<text x="51.4" y="89.8">6</text>
<text x="87.1" y="89.8">1</text>
<text x="108.8" y="89.8">5</text>
<text x="27.1" y="93.9">3</text>
<text x="31.8" y="91.2">+Vin</text>
<text x="31.8" y="95.1">Remote</text>
<text x="41.8" y="91.2">+Vout</text>
<text x="87" y="93.9">3</text>
<text x="91.8" y="95.1">EN</text>
<text x="91.8" y="91.2">VIN</text>
<text x="98.7" y="91.2">VOUT</text>
<text x="101.9" y="95.1">NC</text>
<text x="108.8" y="93.9">4</text>
<text x="27" y="101.8">5</text>
<text x="27.1" y="97.8">1</text>
<text x="31.8" y="99.1">-Vin</text>
<text x="43.5" y="99.1">-Vin</text>
<text x="51.4" y="97.8">7</text>
<text x="51.4" y="101.8">8</text>
<text x="96" y="97.5">GND</text>
<text x="97.9" y="101.5" transform="rotate(-90 97.9 101.5)">2</text>
<text x="31.8" y="103.1">NC</text>
<text x="44.5" y="103.1">NC</text>
<text x="4" y="129.7">C</text>
<text x="291.1" y="129.7">C</text>
<text x="19.7" y="134.7">1</text>
<text x="24.4" y="135.9">Vin</text>
<text x="31.5" y="135.9">Vout</text>
<text x="39.8" y="134.7">3</text>
<text x="27.7" y="139.2">GND</text>
<text x="29.8" y="143.3" transform="rotate(-90 29.8 143.3)">2</text>
<text x="232.8" y="141.6" transform="rotate(-90 232.8 141.6)">A</text>
<text x="248.8" y="141.8" transform="rotate(-90 248.8 141.8)">A</text>
<text x="273.8" y="141.6" transform="rotate(-90 273.8 141.6)">A</text>
<text x="232.8" y="149.9" transform="rotate(-90 232.8 149.9)">K</text>
<text x="273.8" y="149.9" transform="rotate(-90 273.8 149.9)">K</text>
<text x="248.8" y="150" transform="rotate(-90 248.8 150)">K</text>
<text x="4" y="177.9">D</text>
<text x="201.6" y="177.9">Title</text>
<text x="291.1" y="177.9">D</text>
<text x="201.6" y="185.5">Size</text>
<text x="214.4" y="185.5">Number</text>
<text x="265.1" y="185.5">Revision</text>
<text x="202.9" y="189.3">A4</text>
<text x="201.6" y="193.1">Date:</text>
<text x="201.6" y="195.7">File:</text>
<text x="213.1" y="193.1">4/12/2023</text>
<text x="213.1" y="195.7">C:\Users\..\Power supply.SchDoc</text>
<text x="252.4" y="193.1">Sheet of</text>
<text x="252.4" y="195.7">Drawn By:</text>
<text x="37.9" y="199.5">1</text>
<text x="110.7" y="199.5">2</text>
<text x="183.9" y="199.5">3</text>
<text x="256.7" y="199.5">4</text>
</g>
<g font-size="2.3" fill="#f00">
<text x="9.2" y="23.9">Vehicle</text>
<text x="31.2" y="83.9">Vehicle</text>
<text x="42.2" y="83.9">Isolated</text>
<text x="255.2" y="131.8">Vehicle</text>
<text x="266.3" y="131.8">Isolated</text>
</g>
<g font-size="2.3" fill="#800000">
<text x="12.7" y="29.1">GLV+</text>
<text x="173.3" y="25.3">24V</text>
<text x="13.3" y="59.1">GLV-</text>
<text x="173.9" y="65.5">0V</text>
<text x="12.3" y="87.3">24V</text>
<text x="66" y="87.3">5V (ISO)</text>
<text x="109.1" y="87.3">3.3V (ISO)</text>
<text x="12.9" y="105.4">0V</text>
<text x="94" y="112.4">0V (ISO)</text>
<text x="12.3" y="132.1">24V</text>
<text x="66.8" y="132.3">5V</text>
<text x="231.3" y="135.6">24V</text>
<text x="247.9" y="135.8">5V</text>
<text x="269.2" y="135.3">3.3V (ISO)</text>
<text x="231.9" y="169.4">0V</text>
<text x="247.9" y="169.6">0V</text>
<text x="270" y="169.4">0V (ISO)</text>
</g>
<g font-size="2.3" fill="#000080">
<text x="29.3" y="24.9">F?</text>
<text x="57.3" y="24.9">SQ2361ES-T1_GE3</text>
<text x="64" y="27.1">Q?</text>
<text x="159.3" y="26.6">L?</text>
<text x="29.3" y="32.2">0ZCF0100AF2A</text>
<text x="78" y="32.7">R?</text>
<text x="78" y="35.2">5.1k</text>
<text x="159.3" y="31.2">12uH</text>
<text x="80.3" y="38.9">D?</text>
<text x="126.5" y="38.1">U?</text>
<text x="42.2" y="42.9">D?</text>
<text x="59.5" y="44.1">C?</text>
<text x="59.5" y="46.6">100nF</text>
<text x="91.8" y="47.4" transform="rotate(-90 91.8 47.4)">SZMM3Z12VST1G</text>
<text x="100.5" y="42.9">C?</text>
<text x="100.5" y="45.5">220uF</text>
<text x="111.5" y="44.1">C?</text>
<text x="111.5" y="46.6">100nF</text>
<text x="155.5" y="43.7">C?</text>
<text x="155.5" y="46.2">10uF</text>
<text x="177.5" y="43.7">C?</text>
<text x="177.5" y="46.2">10uF</text>
<text x="186.6" y="43.7">C?</text>
<text x="186.6" y="46.2">100nF</text>
<text x="52.8" y="50.4" transform="rotate(-90 52.8 50.4)">SM6T36CAY</text>
<text x="71" y="49.7">R?</text>
<text x="71" y="52.2">10k</text>
<text x="126.5" y="49.8">744272121</text>
<text x="29.2" y="87.9">U?</text>
<text x="89.4" y="87.9">U?</text>
<text x="16.5" y="94.7">C?</text>
<text x="62.5" y="94.7">C?</text>
<text x="72.5" y="94.7">C?</text>
<text x="80.5" y="94.7">C?</text>
<text x="116.5" y="94.7">C?</text>
<text x="126.5" y="94.7">C?</text>
<text x="16.5" y="97.2">100nF</text>
<text x="62.5" y="97.2">22uF</text>
<text x="72.5" y="97.2">1µF</text>
<text x="80.5" y="97.2">100nF</text>
<text x="99.2" y="101.8">TLV70033-Q1</text>
<text x="116.5" y="97.2">100nF</text>
<text x="126.5" y="97.2">1µF</text>
<text x="29.2" y="106.4">ITQ2405SA</text>
<text x="22.6" y="132.1">U?</text>
<text x="16.5" y="142.6">C?</text>
<text x="32.9" y="142.6">R-78C5.0-1.0</text>
<text x="51.5" y="139.6">C?</text>
<text x="51.5" y="142.2">22uF</text>
<text x="61.2" y="139.5">C?</text>
<text x="61.2" y="142">1µF</text>
<text x="70.5" y="139.6">C?</text>
<text x="70.5" y="142.2">100nF</text>
<text x="16.5" y="145.1">100nF</text>
<text x="238.8" y="145.5">D?</text>
<text x="238.8" y="148">Red</text>
<text x="254.9" y="145.6">D?</text>
<text x="254.9" y="148.2">Red</text>
<text x="279.8" y="145.5">D?</text>
<text x="279.8" y="148">Red</text>
<text x="234" y="156.5">R?</text>
<text x="234" y="159">20k</text>
<text x="250" y="156.6">R?</text>
<text x="250" y="159.2">2k</text>
<text x="275" y="156.5">R?</text>
<text x="275" y="159">2k</text>
</g>
<text font-size="1.1" fill="#000080" x="85.7" y="90.7">PIU?01</text>
</svg>
